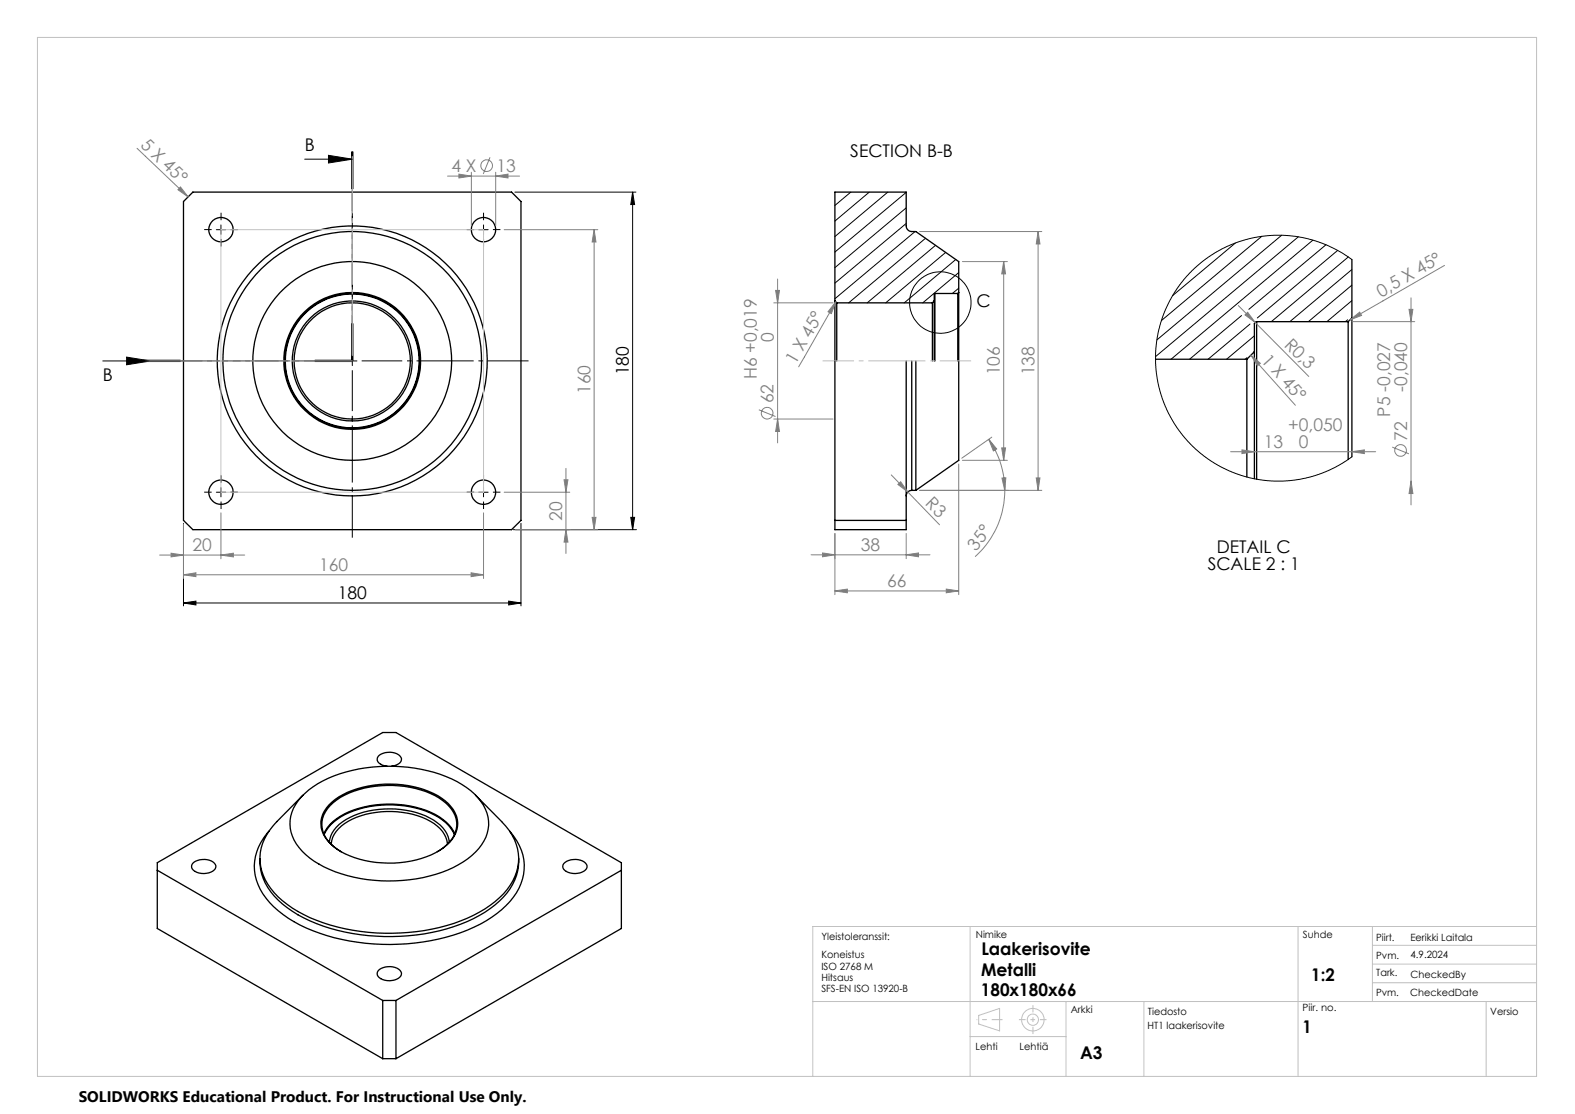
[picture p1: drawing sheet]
<svg xmlns="http://www.w3.org/2000/svg" width="420mm" height="297mm" viewBox="0 0 420 297" stroke-linecap="round" stroke-linejoin="round" font-family="sans-serif">
<g fill="none" stroke="#000" stroke-width=".35">
<path d="M48.9 53.7l2.5-2.5h85l2.5 2.5v85l-2.5 2.5h-85l-2.5-2.5zM249.3 78.2l-.2 .2v1.8M249.3 78.2v18M249.3 78.2h6.1M255.4 78.2v18M255.7 78v-8.3l-11.5-8h-1.1a1.51 1.51 0 0 1-1.4-1.5v-9h-19.1v29M255.7 78v44.7l-11.5 8M255.7 78l-.3 .2M360.5 69.2v15.6M222.6 80.2v61h19.1v-45M222.6 80.2l.5 .5M223.1 80.7v15.5"/>
<path d="M223.1 80.7h25.5M243.1 96.2v34.5M244.2 96.2v34.5M248.6 80.7v15.5M249.1 80.2v16M249.1 80.2l-.5 .5M308.2 95.8h24.3M332.5 95.8v31.4M334.5 93.8v33.8M334.5 93.8l-2 2M335.1 85.8l-.3 .1-.3 .4v7.5M335.1 85.8v42"/>
<path d="M335.1 85.8h24.4M359.5 85.8v36.7M360.5 84.8v37M360.5 84.8l-1 1M222.6 138.7h19.1M243.1 130.7a1.45 1.45 0 0 0-1.4 1.5M243.1 130.7h1.1M80.4 212.4a28.9 28.9 0 0 1 17.1-7.7 40.5 40.5 0 0 1 25.7 4.5 13.4 13.4 0 0 1 7.1 9.7 11.8 11.8 0 0 1-5.6 10.1 37.5 37.5 0 0 1-23 5.8 35.2 35.2 0 0 1-19.1-6 11.2 11.2 0 0 1-5.1-11.2 10.9 10.9 0 0 1 2.9-5.2zM80.8 212l-7 7a13.2 13.2 0 0 0-4 13.2 19.5 19.5 0 0 0 9.6 10.8 53.4 53.4 0 0 0 33.7 5.1 37.8 37.8 0 0 0 21.2-9.8 12.9 12.9 0 0 0-.3-19l-7.2-7.3M87.7 214.6a22.2 22.2 0 0 1 15-5.5 24.9 24.9 0 0 1 16 4.4 7.6 7.6 0 0 1 3.1 7.7 10.2 10.2 0 0 1-5.6 6.1 28.3 28.3 0 0 1-26.3-.9 7.9 7.9 0 0 1-4.1-8.4 7.8 7.8 0 0 1 1.9-3.4zM103.3 204.3a2.65 2.65 0 0 1-2.7-1.9 3.1 3.1 0 0 1 3.5-1.8 2.53 2.53 0 0 1 2.9 2.1 2.81 2.81 0 0 1-2.6 1.6M41.9 232l60.2 34.7"/>
<path d="M51.4 230.2a4.3 4.3 0 0 1 6 .3 1.51 1.51 0 0 1-1.2 2 4.1 4.1 0 0 1-5.1-1.2zM69.3 228.9a14.5 14.5 0 0 0 6 12.1 42 42 0 0 0 22.9 8.4 51.4 51.4 0 0 0 31.1-6.2 17.4 17.4 0 0 0 9-12.3v-2M71.7 221.6a13.3 13.3 0 0 0 .2 19 36 36 0 0 0 19.3 9.9 57.3 57.3 0 0 0 36.9-4.1 22.4 22.4 0 0 0 10.8-10.8 13.1 13.1 0 0 0-3-14M86.3 222.3a12.8 12.8 0 0 1 8.1-6.4 28.4 28.4 0 0 1 22.7 1.8 10.5 10.5 0 0 1 4.2 4.6M86.4 222.5a11.4 11.4 0 0 1 6.8-5.9 28 28 0 0 1 23.8 1.3 10.2 10.2 0 0 1 4.2 4.6M87.8 224.6a8.5 8.5 0 0 1 5.5-6.7 25 25 0 0 1 22.3 .7 7.9 7.9 0 0 1 4.2 6M88.3 225.1a8.5 8.5 0 0 1 5.6-6.7 24.2 24.2 0 0 1 21.8 1.2 7.4 7.4 0 0 1 3.6 5.5M91 227.1a9.1 9.1 0 0 1-5.2-7.2 8.7 8.7 0 0 1 5-7.3 28.1 28.1 0 0 1 26.3 .2 8.8 8.8 0 0 1 4.7 7.3 9.1 9.1 0 0 1-5.2 7M150.4 230.2a4.3 4.3 0 0 1 6 .3 1.51 1.51 0 0 1-1.2 2 4.1 4.1 0 0 1-5.1-1.2zM165.7 232l-60.1 34.7M100.9 258.8a4.3 4.3 0 0 1 6 .3 1.51 1.51 0 0 1-1.2 2 4.1 4.1 0 0 1-5.1-1.2zM102.1 266.7v15.6"/>
<path d="M102.1 266.7h3.5M105.6 266.7v15.6M102.1 282.3h3.5M102.1 282.3l-60.2-34.8v-17.5l60.2-34.7h3.5l60.1 34.7v17.5l-60.1 34.8"/>
<circle cx="58.9" cy="61.2" r="3.2"/>
<circle cx="128.9" cy="61.2" r="3.2"/>
<circle cx="93.9" cy="96.2" r="34.5"/>
<circle cx="93.9" cy="96.2" r="16"/>
<circle cx="93.9" cy="96.2" r="26.5"/>
<circle cx="93.9" cy="96.2" r="18.2"/>
<circle cx="93.9" cy="96.2" r="17.8"/>
<circle cx="93.9" cy="96.2" r="18"/>
<circle cx="93.9" cy="96.2" r="15.5"/>
<circle cx="93.9" cy="96.2" r="36"/>
<circle cx="58.9" cy="131.2" r="3.2"/>
<circle cx="128.9" cy="131.2" r="3.2"/>
</g>
<g fill="none" stroke="#000" stroke-width=".27">
<path d="M58.9 60v2.5M81.2 42.4h12.7M87.6 41.4l6.3 1-6.3 1.1zM93.8 40.4v10zM93.9 40.4v10M94.1 40.4v10M128.9 60v2.5M137.3 51.2h32.3M168.7 51.2v90M168.7 51.2l.5 3.3h-1zM226.9 51.2l-4.3 3.6M231.8 51.2l-9.2 7.7"/>
<path d="M236.7 51.2l-14.1 11.9M241.7 59.6l-19.1 15.9M241.7 55.4l-19.1 16M241.7 51.3l-19.1 15.9M57.7 61.2h2.5M127.7 61.2h2.5M244 61.7l-21.4 18M246.8 63.5l-20.5 17.2M249.5 65.4l-18.3 15.3M252.2 67.3l-16 13.4M254.9 69.2l-13.8 11.5M255.7 76.8l-1.7 1.4"/>
<path d="M255.7 72.7l-9.6 8M329.4 64.8l-16.7 14M336.5 63l-26.8 22.5M341.8 62.7l-33.3 27.9M346.2 63.1l-38 32M350.1 64l-37.8 31.8M353.6 65.3l-20.6 17.2M356.7 66.8l-21.4 18M359.6 68.5l-20.6 17.3M360.5 69.2l-3.6-2.3-4.2-2-3.8-1.2-4.8-.8-4.4-.2-4.2 .4-4.8 1.2-3.5 1.4-3.5 1.9-3.5 2.5-3.8 3.6-2.6 3.4-2.3 3.9-1.8 4.3-.9 3.8-.6 4.9 .1 4.5 .8 5 1.3 4.1 2.1 4.2 2.3 3.6 3.2 3.6 3.1 2.6 4.2 2.8 4.2 1.8 4.7 1.4 4.7 .6h4.9l4.5-.7 4.2-1.3 3.8-1.7 4.2-2.7M360.5 76l-11.6 9.8M360.5 71.9l-16.5 13.9"/>
<path d="M27.4 96.2h12.7M33.8 95.2l6.3 1-6.3 1.1zM38.1 96.2h10M38.1 96h10M38.1 96.4h10M83.9 96.2h10M83.9 96h10M83.9 96.4h10M92.7 96.2h2.5M93.8 86.2v10M93.9 86.2v11.3M94.1 86.2v10"/>
<path d="M331.1 84.1l-13.9 11.7M332.5 95.4l-.5 .4M333.3 86.4l-11.1 9.4M334.5 93.7h.1M334.5 89.5l-7.4 6.3M359.4 85.3l-.6 .5M360.5 80.1l-6.7 5.7M48.9 139.5v22M57.7 131.2h2.5M58.9 130v2.5M127.7 131.2h2.5M128.9 130v2.5"/>
<path d="M138.9 139.5v22M168.2 137.9h1l-.5 3.3zM136.9 141.2h32.8M48.9 160.8l3.3-.5v1zM48.9 160.8h90M135.6 160.3l3.3 .5-3.3 .5z"/>
<circle cx="250.7" cy="80.7" r="8.2"/>
</g>
<g fill="none" stroke="#808080" stroke-width=".27">
<path d="M36.5 39.5l13.7 13M48.1 49.8l2.1 2.7-2.8-1.9zM119.3 47h19.2M122.4 46.4l3.3 .6-3.3 .4zM125.7 45.9v14.3M130.7 41.9l-1.8 4.5M132.2 47l3.3-.6v1zM132.2 45.9v14.3M134.4 61.2h25M158.4 61.2l.5 3.3h-1zM158.4 61.2v80M206.8 77.4h1.1l-.5 3.3z"/>
<path d="M207.4 74.4v43.7M245.2 61.7h32.6M256.6 69.7h12M267.7 69.7v53M267.7 69.7l.4 3.3h-1zM276.8 61.7v69M276.8 61.7l.5 3.3h-1zM376.3 79.4v55.2M385.2 70.8l-25.2 14.5M206.3 80.7h15.8M222.9 80.5l-1.2 3.1-.9-.5zM222.9 80.5l-9.9 17.3"/>
<path d="M330.2 81.5l4.5 4.4M332 84l.7-.7 2 2.6zM333.6 94.7l2.5 2.2-.8 .6zM333.6 94.7l11.8 13.4M334.7 85.9l14.3 14.5M360 85.3l2.6-2.1 .5 .9zM360.5 85.8h16.8M375.7 82.5h1.1l-.5 3.3zM202.4 109.3l4.4 1.8M206.3 111.7h15.8M207.4 111.7l.5 3.3h-1.1zM263.7 117.1l2.1 2.6-.9 .5z"/>
<path d="M263.7 117.1a23.8 23.8 0 0 1 4.2 13.6M264.5 116.6l-8 5.6M267.1 119.4h1l-.4 3.3zM331.2 119.9l3.3 .5-3.3 .5zM371.3 119.2l4.4 1.8M48.9 139.7v14.5M58.9 136.7v12.3M128.9 136.7v17.5M134.4 131.2h17.5M150.4 127.9h1l-.5 3.3zM150.9 124.9v22.7M157.9 137.9h1l-.5 3.3z"/>
<path d="M237.7 126.6l12.8 13.3M239.4 129.1l.8-.7 1.9 2.8zM255.7 123.7v34.8M256.6 122.7h12M267.2 127.5l1-.1-.3 3.3zM267.9 130.7a23.6 23.6 0 0 1-7.9 17.7M276.3 127.4h1l-.5 3.3zM277.8 130.7h-32.6M328.2 120.4h38.7M360.5 120.4l3.3-.5v1zM376.3 128.3l.5 3.3h-1.1zM42.6 148h22.7"/>
<path d="M45.6 147.5l3.3 .5-3.3 .5zM48.9 153.2l3.3-.5v1zM48.9 153.2h80M58.9 148l3.3-.5v1zM125.6 152.7l3.3 .5-3.3 .5zM137.4 141.2h22M150.9 141.2l.5 3.3h-1zM216.3 147.9h31.7M219.4 147.4l3.2 .5-3.2 .5zM222.6 142.2v16.3M222.6 157.5l3.4-.4v.9zM222.6 157.5h33.1"/>
<path d="M241.7 147.9l3.2-.5v1zM241.7 142.2v6.7M252.3 157.1l3.4 .4-3.4 .5z"/>
<circle cx="129.8" cy="44.2" r="1.55"/>
<circle cx="204.6" cy="110.2" r="1.55"/>
<circle cx="373.5" cy="120.1" r="1.56"/>
</g>
<g fill="none" stroke="#c0c0c0" stroke-width=".27">
<path d="M10 10h399.8v277h-399.8zM58.9 61.2h70v70h-70zM38.1 96.2h55.8M258.7 247v40M346.1 247v40M366 257h43.8M366 252h43.8M366 247v20M409.8 247h-193.1v40M216.7 267h193.1M258.7 276.4h25.6M261 270.7l5.6-1.9v6l-5.6-1.8z"/>
<path d="M284.3 267v20M305 267v20M366 262h43.8M396.3 267v20"/>
<circle cx="275.4" cy="271.9" r="1.51"/>
<circle cx="275.4" cy="271.9" r="3"/>
</g>
<path d="M93.9 93.7v-42.2" fill="none" stroke="#000" stroke-width=".27" stroke-dasharray="15.2 1.3 1.3 1.3" stroke-dashoffset="5.6" stroke-linecap="butt"/>
<path d="M91.4 96.2h-43.5" fill="none" stroke="#000" stroke-width=".27" stroke-dasharray="15.2 1.3 1.3 1.3" stroke-dashoffset="4.9" stroke-linecap="butt"/>
<path d="M93.9 98.7v44.7M96.4 96.2h44.5" fill="none" stroke="#000" stroke-width=".27" stroke-dasharray="15.2 1.3 1.3 1.3" stroke-dashoffset="4.4" stroke-linecap="butt"/>
<g fill="none" stroke="#000" stroke-width=".27" stroke-dasharray="15.2 1.3 1.3 1.3" stroke-linecap="butt">
<path d="M58.9 58.7v-2M128.9 58.7v-2M56.4 61.2h-2M58.9 63.7v2M61.4 61.2h2M126.4 61.2h-2M128.9 63.7v2M131.4 61.2h2M56.4 131.2h-2M58.9 128.7v-2M58.9 133.7v2M61.4 131.2h2"/>
<path d="M126.4 131.2h-2M128.9 128.7v-2M128.9 133.7v2M131.4 131.2h2"/>
</g>
<path d="M93.9 96.2v-55.8M93.9 96.2h-55.8" fill="none" stroke="#000" stroke-width=".27" stroke-dasharray="6.3 1.3 1.3 1.3" stroke-dashoffset=".7" stroke-linecap="butt"/>
<path d="M93.9 96.2v-55.8" fill="none" stroke="#c0c0c0" stroke-width=".27" stroke-dasharray="15.2 1.3 1.3 1.3" stroke-dashoffset="-1.2" stroke-linecap="butt"/>
<path d="M219.4 96.2h39.6" fill="none" stroke="#c0c0c0" stroke-width=".27" stroke-dasharray="15.2 1.3 1.3 1.3" stroke-dashoffset="6.9" stroke-linecap="butt"/>
<path d="M275.4 268v7.7" fill="none" stroke="#c0c0c0" stroke-width=".27" stroke-dasharray="6.3 1.3 1.3 1.3" stroke-dashoffset="4.4" stroke-linecap="butt"/>
<path d="M279.1 271.8h-7.4" fill="none" stroke="#c0c0c0" stroke-width=".27" stroke-dasharray="6.3 1.3 1.3 1.3" stroke-dashoffset="4.6" stroke-linecap="butt"/>
<path d="M267.3 271.8h-6.9" fill="none" stroke="#c0c0c0" stroke-width=".27" stroke-dasharray="6.3 1.3 1.3 1.3" stroke-dashoffset="3.5" stroke-linecap="butt"/>
<g fill="#000">
<path d="M87.6 41.4l6.3 1-6.3 1.1zM33.8 95.2l6.3 1-6.3 1.1z"/>
<path d="M168.7 51.2l.5 3.3h-1zM168.2 137.9h1l-.5 3.3z"/>
<path d="M48.9 160.8l3.3-.5v1zM135.6 160.3l3.3 .5-3.3 .5z"/>
</g>
<g fill="#808080">
<path d="M48.1 49.8l2.1 2.7-2.8-1.9z"/>
<path d="M360 85.3l2.6-2.1 .5 .9z"/>
<path d="M222.9 80.5l-1.2 3.1-.9-.5z"/>
<path d="M333.6 94.7l2.5 2.2-.8 .6z"/>
<path d="M332 84l.7-.7 2 2.6z"/>
<path d="M239.4 129.1l.8-.7 1.9 2.8z"/>
<path d="M241.7 147.9l3.2-.5v1zM219.4 147.4l3.2 .5-3.2 .5z"/>
<path d="M45.6 147.5l3.3 .5-3.3 .5zM58.9 148l3.3-.5v1zM48.9 153.2l3.3-.5v1zM125.6 152.7l3.3 .5-3.3 .5zM122.4 46.4l3.3 .6-3.3 .4zM132.2 47l3.3-.6v1zM331.2 119.9l3.3 .5-3.3 .5zM360.5 120.4l3.3-.5v1z"/>
<path d="M252.3 157.1l3.4 .4-3.4 .5zM222.6 157.5l3.4-.4v.9z"/>
<path d="M267.2 127.5l1-.1-.3 3.3zM263.7 117.1l2.1 2.6-.9 .5z"/>
<path d="M157.9 137.9h1l-.5 3.3zM158.4 61.2l.5 3.3h-1zM150.9 141.2l.5 3.3h-1zM150.4 127.9h1l-.5 3.3z"/>
<path d="M376.3 128.3l.5 3.3h-1.1zM375.7 82.5h1.1l-.5 3.3z"/>
<path d="M276.8 61.7l.5 3.3h-1zM276.3 127.4h1l-.5 3.3zM267.7 69.7l.4 3.3h-1zM267.1 119.4h1l-.4 3.3zM206.8 77.4h1.1l-.5 3.3zM207.4 111.7l.5 3.3h-1.1z"/>
</g>
<g font-size="4.7" fill="#808080">
<text x="37.3" y="38.8" transform="rotate(44 37.3 38.8)">5 X 45°</text>
<text x="120.4" y="45.9">4 X</text>
<text x="132.4" y="45.9">13</text>
<text x="368.3" y="79.3" transform="rotate(-30 368.3 79.3)">0,5 X 45°</text>
<text x="206.4" y="91.2" transform="rotate(-90 206.4 91.2)">0</text>
<text x="342.3" y="92.1" transform="rotate(45 342.3 92.1)">R0,3</text>
<text x="201.8" y="101.1" transform="rotate(-90 201.8 101.1)">H6 +0,019</text>
<text x="212.1" y="97.2" transform="rotate(-60 212.1 97.2)">1 X 45°</text>
<text x="266.7" y="100.1" transform="rotate(-90 266.7 100.1)">106</text>
<text x="275.8" y="100.1" transform="rotate(-90 275.8 100.1)">138</text>
<text x="336.2" y="96.1" transform="rotate(48 336.2 96.1)">1 X 45°</text>
<text x="157.4" y="105.1" transform="rotate(-90 157.4 105.1)">160</text>
<text x="206.3" y="107.6" transform="rotate(-90 206.3 107.6)">62</text>
<text x="375.3" y="104.4" transform="rotate(-90 375.3 104.4)">-0,040</text>
<text x="370.7" y="111" transform="rotate(-90 370.7 111)">P5 -0,027</text>
<text x="337.1" y="119.3">13</text>
<text x="343.5" y="114.9">+0,050</text>
<text x="346.4" y="119.4">0</text>
<text x="375.2" y="117.5" transform="rotate(-90 375.2 117.5)">72</text>
<text x="246.5" y="134.4" transform="rotate(45 246.5 134.4)">R3</text>
<text x="149.9" y="138.8" transform="rotate(-90 149.9 138.8)">20</text>
<text x="51.4" y="147">20</text>
<text x="229.6" y="146.9">38</text>
<text x="260.3" y="147.1" transform="rotate(-53 260.3 147.1)">35°</text>
<text x="85.1" y="152.2">160</text>
<text x="236.6" y="156.5">66</text>
</g>
<g font-size="4.7">
<text x="81.2" y="40.3">B</text>
<text x="226.7" y="42">SECTION B-B</text>
<text x="260.4" y="81.9">C</text>
<text x="27.4" y="101.6">B</text>
<text x="167.7" y="100.1" transform="rotate(-90 167.7 100.1)">180</text>
<text x="324.5" y="147.3">DETAIL C</text>
<text x="322.1" y="151.9">SCALE 2 : 1</text>
<text x="90.1" y="159.7">180</text>
<text x="261.7" y="254.5">Laakerisovite</text>
<text x="261.6" y="260.2">Metalli</text>
<text x="349.7" y="261.6">1:2</text>
<text x="261.6" y="265.4">180x180x66</text>
<text x="347.4" y="275.3">1</text>
<text x="288" y="282.3">A3</text>
</g>
<text font-size="4.1" x="21" y="293.7">SOLIDWORKS Educational Product. For Instructional Use Only.</text>
<g font-size="2.7">
<text x="219" y="250.5">Yleistoleranssit:</text>
<text x="260.2" y="250.1">Nimike</text>
<text x="347.5" y="250">Suhde</text>
<text x="367" y="250.8">Piirt.</text>
<text x="376.1" y="250.8">Eerikki Laitala</text>
<text x="219" y="255.5">Koneistus</text>
<text x="367" y="255.6">Pvm.</text>
<text x="376.1" y="255.4">4.9.2024</text>
<text x="219" y="258.5">ISO 2768 M</text>
<text x="219" y="261.5">Hitsaus</text>
<text x="367" y="260.2">Tark.</text>
<text x="376.1" y="260.6">CheckedBy</text>
<text x="219" y="264.5">SFS-EN ISO 13920-B</text>
<text x="347.4" y="269.6">Piir. no.</text>
<text x="366.9" y="265.5">Pvm.</text>
<text x="376.1" y="265.5">CheckedDate</text>
<text x="285.5" y="270">Arkki</text>
<text x="306" y="274.2">HT1 laakerisovite</text>
<text x="306.1" y="270.6">Tiedosto</text>
<text x="397.4" y="270.7">Versio</text>
<text x="260.2" y="279.9">Lehti</text>
<text x="271.9" y="279.9">Lehtiä</text>
</g>
</svg>
